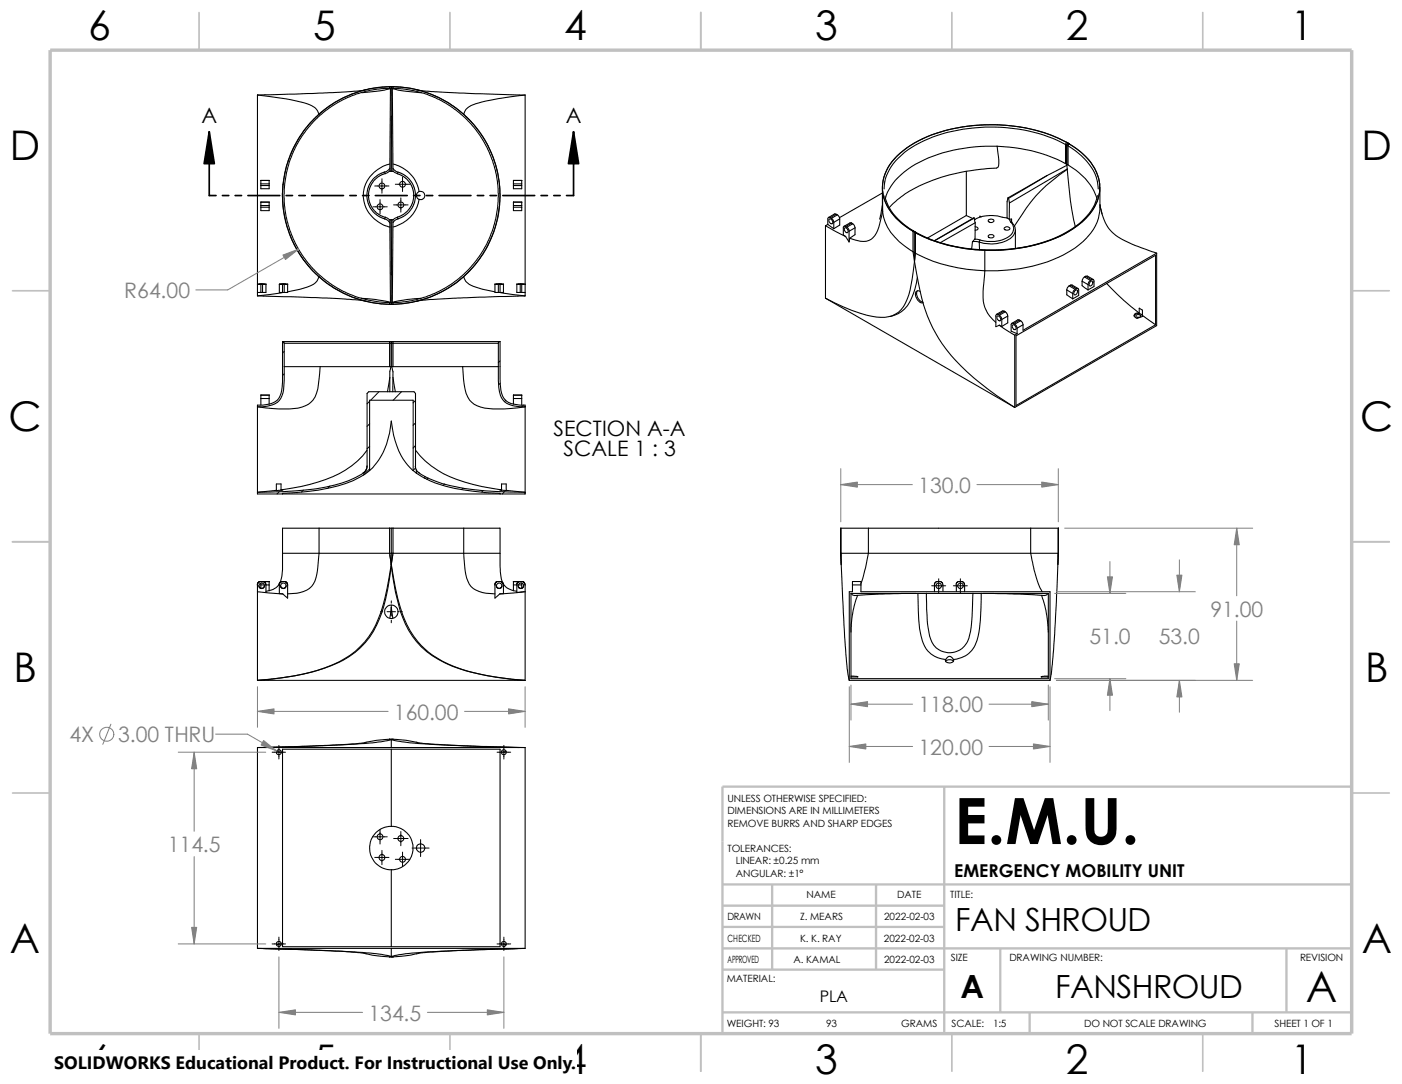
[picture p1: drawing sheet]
<svg xmlns="http://www.w3.org/2000/svg" width="279mm" height="216mm" viewBox="0 0 279 216" stroke-linecap="round" stroke-linejoin="round" font-family="sans-serif">
<g fill="none" stroke="#c0c0c0" stroke-width=".34">
<path d="M39.7 2.5v7.5M89.7 2.5v7.5M139.7 2.5v7.5M189.7 2.5v7.5M239.7 2.5v7.5M2.5 57.9h7.5M269.4 57.9h7.5M2.5 107.9h7.5M269.4 107.9h7.5M2.5 157.9h7.5M269.4 157.9h7.5M39.7 205.9v7.5"/>
<path d="M89.7 205.9v7.5M139.7 205.9v7.5M189.7 205.9v7.5M239.7 205.9v7.5"/>
</g>
<g fill="none" stroke="#c0c0c0" stroke-width=".47">
<path d="M188.2 156.7v49.2M269.4 156.7h-125.4v49.2M144 176.1h125.4M153.9 176.1v17M174.6 176.1v17M144 193.1h44.2M144 188.9h125.4M144 180.4h44.2M144 184.6h44.2M199.3 188.9v12.7M256.4 188.9v12.7M144 201.6h125.4"/>
<path d="M205.2 201.6v4.3M249.6 201.6v4.3"/>
</g>
<path d="M10 10h259.4v195.9h-259.4z" fill="none" stroke="#c0c0c0" stroke-width=".68" stroke-linecap="butt"/>
<g fill="none" stroke="#000" stroke-width=".21">
<path d="M51.3 18.9v37.7M51.3 18.9a45.6 45.6 0 0 1 10.3 1.9 2.8 2.8 0 0 1 2 2M51.4 18.9h.1M73 17.9l-2 .3-4.8 .3-14.9 .4M77.6 17.3h-1.4l-2.6 .4-3.6 1.1-3.3 1.6-3.2 2.4-1.7 1.7-1.3 1.6-2 3.2-.6 1.5-.9 2.5-.6 3.4M77.6 17.3h.3M77.6 17.6h.3M77.6 17.3h.8M77.6 17.3v.3M77.6 17.6l-1.6 .1-2.3 .3-2.5 .7-1.9 .7-3.7 2.1-1.8 1.5-1.4 1.3-2.2 2.8-1.9 3.5-1.2 3.7-.4 2.4-.1 2 .1 2.2 .3 2.3 1.1 3.5 .8 1.9 1.3 2.2 2.2 2.7 1.3 1.3 2 1.6 3.4 2 2.5 .9 1.8 .5 2.3 .4 1.9 .1M77.6 17.3a21.7 21.7 0 0 0-14 5.5M77.8 17.7l-.1 16.4h.2"/>
<path d="M77.8 17.7l-2.3 .4-3.4 .4M77.9 17.3h.2M77.9 17.3v.3M77.9 17.6h.2M78 17.6h.1M78 17.6l-.2 .1M78 17.6v5.6M78 17.6l.2 .1M78.1 17.3v.3M78.1 17.6h.2M78.1 17.3h.2M78.1 17.7l2.3 .4 3.5 .4"/>
<path d="M78.2 17.7l.1 16.4h-.2M78.3 17.3a21.7 21.7 0 0 1 14.1 5.5M78.3 17.3v.3M78.3 17.3h1.6l2.1 .3 1.8 .4 3 1.1 3.5 2 2.3 1.8 1.3 1.3 1.7 2.1 1.1 1.8 1.2 2.3 .8 2.3 .8 3.9 .2 2.1-.2 2.4M78.3 17.6l1.9 .1 2.3 .4 3.8 1.2 3.4 1.8 2.9 2.3 1.3 1.3 1.5 1.9 2.1 3.6 1.2 3.7 .4 2.3 .2 2.4-.2 3.1-.3 1.8-.7 2.6-1 2.4-.9 1.5-1.2 1.8-1.5 1.8-1.3 1.3-1.9 1.4-3.6 2.1-3.7 1.3-2.4 .4-2.3 .2M83 17.9l1.9 .3 6.8 .3 12.9 .4M104.6 18.9l-4.7 .7a18.9 18.9 0 0 0-6.6 1.8l-.5 .5-.4 .9M104.6 18.9v37.7M52 35.9h1.6M52 36.6v.4M52 36.6h1.6M52 35.9h1.7"/>
<path d="M52 37h1.6M52 35.9v.7M52 37v.6h1.6v-.6M53.6 36.6v.4M53.6 35.9v.7M56.4 36.7l-.1 1.9 .1 2.6 .8 4 .8 2.2 1.2 2.4 1.1 1.8 1.7 2 1.3 1.3 2.3 1.9 3.5 1.9 4.1 1.4 1.8 .3 2.6 .2M56.4 36.7a21.8 21.8 0 0 0 7.2 18.4M63.6 22.8a21.8 21.8 0 0 0-7.2 13.9M76.6 34.2l-1.3 .7-1.3 1.2-.7 1.5-.2 1.6 .4 1.7 .8 1.3 1.1 .9 1.3 .5M76.8 34.6l-1.1 .4-1.3 1.1-.5 .9-.5 1.4 .2 1.7 .7 1.5 .8 .9 .9 .5 .8 .3M77.6 34.1l-.8 .5M77.7 33.5l-.4 .5-.6 .3 .1 .3"/>
<path d="M77.7 32.7a6.9 6.9 0 0 0-5.3 6.5 7 7 0 0 0 5.3 6M77.9 34.1h.2M78 23.2l-.1 10.9M78 23.2l.1 10.9M78.3 33.5l.7 .7 .3 .1M78.3 34.1l.9 .5 .1-.3M78.3 32.7h.1a7 7 0 0 1 5.1 5.4M79.2 34.6l1.3 .6 1.2 1.2 .6 1.3 .2 1.1-.3 1.6-.5 1.1-1.2 1.1-1.3 .7M79.3 34.3l1.2 .5 1.1 .9 .8 1.2 .4 1.7-.2 1.7-.7 1.4-1.3 1.3-1.3 .6M83.5 39.7a6.9 6.9 0 0 1-5.2 5.5M83.5 38.1a.84 .84 0 0 1 1.2 .8 .84 .84 0 0 1-1.2 .8M83.5 38.1a.83 .83 0 0 0-.5 .8 .83 .83 0 0 0 .5 .8"/>
<path d="M92.4 22.8a21.6 21.6 0 0 1 7.1 18.3M102.3 35.9h1.7v.7M102.3 36.6v.4M102.3 36.6h1.7M102.3 35.9h1.7M102.3 37h1.7M102.3 35.9v.7M102.3 37v.6h1.7v-.6M104 36.6v.4M175.9 37.4v4.8M175.9 38.4l-8.6 4.9M176.3 39a10.9 10.9 0 0 0 5.7 7l.1 .1"/>
<path d="M183.9 27.6a14.1 14.1 0 0 0-7.5 7.1 7.8 7.8 0 0 0 1.7 8.2l1.7 1.7 2.1 1.5M183.9 27.6a34.7 34.7 0 0 1 27.3 0l1.4 .8M183.9 27.6a15.5 15.5 0 0 0-7.1 6.1 8 8 0 0 0 1.7 9.7l2.2 1.8 1.2 .9M183.9 27.6a34.9 34.9 0 0 1 27-.1l1.7 .9M192.6 34.1v8.8M198.6 33.5a38 38 0 0 0-18.2 5.1l-1.6 1.2-1.6 1.6M198.7 29.1a30.2 30.2 0 0 0-17.8 4.6 10.9 10.9 0 0 0-4.5 5.8M198.7 29.1a30.5 30.5 0 0 1 13.6 3.5M198.7 29.1l.4 3.4-.2 .8-.3 .1M200.9 39.4l-.2 .8v3.2l.4 .2M200.9 39.4l.1 .1M201 39.5l.2 .9"/>
<path d="M208.7 35l-7.7 4.5M208.7 35l-7.8 4.4M212.3 28.8a33.5 33.5 0 0 0-29.1-.3 11.9 11.9 0 0 0-6.9 7.7l-.1 1.4M212.3 28.8l.3 .1M212.3 28.8v3.8M212.3 32.6l.3 .1M212.6 28.9v.1M212.6 32.7v.1M212.6 28.9v3.8M212.6 32.9l.1 .8M212.6 32.9l-3.9 2.1M212.6 28.4l.2 .1"/>
<path d="M212.6 28.4l.5 .3M212.6 28.4h.1M212.6 28.4l-.3 .4M212.6 32.8v.1M212.6 29h.3M212.6 32.8l.3 .1M212.6 29v3.8M212.7 33.7a29.7 29.7 0 0 0-9.8 10.2l-.8 1.1M212.7 33.7l.6 6.3 1 5.1M212.7 33.7h.1M212.7 33.7l-11.5 6.7M212.8 28.5h.1"/>
<path d="M212.8 28.5l-.2 .4M212.9 29a11.4 11.4 0 0 1 5.8 7.4l.2 1.2M212.9 29v3.9M212.9 32.9a12 12 0 0 1 5.7 6.6M212.9 28.5l-.3 .5M212.9 28.5l.2 .2M213.1 28.7l-.2 .3M213.1 28.7a11.1 11.1 0 0 1 6.1 7.9 9.6 9.6 0 0 1-4.4 8.3l-3.6 2.2M213.1 28.7h.1M213.1 28.7a11.2 11.2 0 0 1 6 7.5 8.4 8.4 0 0 1-2.9 7.4l-2.6 2.1-2.4 1.4M218.7 38.9a10.6 10.6 0 0 1-5.5 6.9 31.7 31.7 0 0 1-19.8 3.8 29.4 29.4 0 0 1-10.8-3.3M219.2 37.3v4.1a9.4 9.4 0 0 1-4.1 7.3 26.4 26.4 0 0 1-14.5 5.1l-4.3 .1"/>
<path d="M51.3 58.9l15.5 .5 4.5 .3 1.7 .3M51.3 56.6v2.3M51.3 56.6h1.7M51.3 58.3h.7M51.3 56.6h.7v1.7M51.6 56.6h1.1zM52 40.3h1.6M52 40.9v.4M52 40.9h1.6M52 40.3h1.7M52 41.3h1.6M52 58.3h.3"/>
<path d="M52 40.3v.6M52 41.3v.7h1.6v-.7M52.3 56.6h.7v1.7h-.7zM53.6 40.9v.4M53.6 40.3v.6M55.7 56.6h.6v1.7M55.7 56.6v1.7h.6M55.7 56.6h1.7M55.9 56.6h1.1zM56.3 58.3h.3M56.3 58.3l-5 .6M56.6 56.6h.7v1.7h-.7z"/>
<path d="M63.6 55.1a3.1 3.1 0 0 1-2.4 2.1l-3.9 .9M63.6 55.1a21.5 21.5 0 0 0 14 5.5M72 59.4l2.8 .2 3 .6M76.7 43.6l.6 .3 .4 .5M76.8 43.3l.8 .5M76.8 43.3l-.1 .3M77.9 43.8l.1 10.9M77.9 43.8h-.2l.1 16.4M77.9 43.8h.2M78 54.7v5.5M78.1 43.8l-.1 10.9M78.1 43.8h.2"/>
<path d="M78.3 43.8l-.1 16.4M79.2 43.3l-.9 .5M79.2 43.3l.1 .3M79.3 43.6l-.6 .3-.4 .5M83.9 59.4l-2.7 .2-3.1 .6M92.4 55.1a2.88 2.88 0 0 0 2.4 2.1l3.8 .9M92.4 55.1a21.7 21.7 0 0 1-14.1 5.5M98.6 56.6h.7M98.6 56.6h1.7M98.6 56.6v1.7h.7M98.6 56.6h.1M98.9 56.6h1.1z"/>
<path d="M99.3 56.6h.4M99.3 56.6v1.7M99.3 58.3h.4M99.5 41.1a21.8 21.8 0 0 1-7.1 14M99.5 41.1l-.8 4.2-.9 2.2-1.2 2.4-1.4 2.2-1.6 1.8-1.9 1.8-1.6 1.1a21.2 21.2 0 0 1-11.8 3.8M99.6 58.3l5 .6M99.7 56.6v1.7M99.7 56.6h.6M100.3 56.6v1.7h-.6M100.3 56.6h.1M102.3 40.3h1.7v.6M102.3 40.9v.4"/>
<path d="M102.3 40.9h1.7M102.3 40.3h1.7M102.3 41.3h1.7M102.3 40.3v.6M102.3 41.3v.7h1.7v-.7M103 56.6h.7v1.7M103 56.6v1.7h.7M103 56.6h1.7M103.3 56.6h1.1zM103.7 58.3h.3M104 58.3h.6M104 40.9v.4"/>
<path d="M104.6 58.9h.1M104.6 58.9l-14.2 .5-4.7 .2-2.7 .4M104.6 56.6v2.3M104.6 56.6h-.6v1.7M164.5 45v14.4M164.5 45l4 2.1M164.5 59.4l37.7 21.8M165 44.7l-.5 .3M165 44.7l1.2 .9M165.3 43.6a.62 .62 0 0 1 .5 .3 .62 .62 0 0 1 0 .7 .69 .69 0 0 1-.5-1zM165.4 43.3a.29 .29 0 0 0-.3 0 .29 .29 0 0 0-.1 .3v1.1M165.4 43.3l.3 .2"/>
<path d="M165.7 43.5l.3 .3 .2 .5M166.2 44.3v1.3M166.6 42.7l-.2-.1-1.3 .7M166.6 42.7l-1.2 .6M166.6 42.7l.3 .1M166.9 42.8l-1.2 .7M166.9 42.8l.3 .3 .1 .5M167.3 43.6v1.2l-1.1 .8M167.3 43.6l-1.1 .7M168.3 45.5a.52 .52 0 0 1 .6 .2 .52 .52 0 0 1-.1 .7l-.5-.5zM168.5 47.1l.7 1.1M168.5 45.1l.2 .2"/>
<path d="M168.5 45.1a.28 .28 0 0 0-.3 0 .28 .28 0 0 0-.1 .3v1.4l.4 .3M168.7 45.3l.5 .4v.4M169.2 46.1v2.1M169.3 47.5l-.1 .7M169.7 44.4h-.3l-1.2 .7M169.7 44.4l-1.2 .7M169.7 44.4l.2 .2M169.9 44.6l-1.2 .7M169.9 44.6l.4 .3 .1 .5M170.4 45.4v1.3l-1.1 .8M170.4 45.4l-1.2 .7M175.9 40.9l-.6 2.7"/>
<path d="M175.9 41.4v.8M175.9 42.2a9.7 9.7 0 0 0 4.4 6.8l1.6 1.1M175.9 42.2l-.6 2.4a3.9 3.9 0 0 1-2.6 3.4h-1.3l-2.1-.5M181.9 46.1h.2M181.9 46.1l.3 .1M181.9 46.1h.1M181.9 46.1v4M181.9 50.1l.3 .2M181.9 50.1l.3 2M182.1 46.1h.2M182.2 46.2h.1M182.2 50.3v1.8"/>
<path d="M182.2 46.2l.2 .2M182.2 46.2v4.1M182.2 50.3l.2 .1M182.2 50.3h.1M182.2 46.2l.2 .1M182.2 52.1a43.6 43.6 0 0 0 3.7 13.2 34.3 34.3 0 0 0 10.8 12.1l5.5 3.8M182.2 52.1l-.4 3.5a10.6 10.6 0 0 1-2.7 6.6 6.3 6.3 0 0 1-5.4 .8 33.7 33.7 0 0 1-9.2-3.6M182.3 46.1l-.1 .1M182.3 46.1l.1 .1M182.4 46.4a34.5 34.5 0 0 0 26 1.8l2.8-1.1M182.4 46.2h-.2M182.4 46.2l.2 .1"/>
<path d="M182.4 50.4l-.2 1.7M182.4 46.3v4.1M182.4 50.4h.1M182.4 50.4a30.5 30.5 0 0 0 13.9 3.5M182.4 46.4a31.1 31.1 0 0 0 13.9 3.4M182.6 46.3l-.2 .1M182.8 55.3a12.1 12.1 0 0 1-2.5 6.2 4.4 4.4 0 0 1-2.3 1.3M182.8 57.9a1.73 1.73 0 0 0 1.1 2.3M183.4 58a.68 .68 0 0 0-.9 .2 .68 .68 0 0 0 0 .9 1.63 1.63 0 0 0 1.5 1.2M186.4 47.9l-.2 .1M192.6 42.9l-7.8 4.5M192.6 42.9l1.2 .6"/>
<path d="M193.8 48.1l-.2 1.5M193.8 48.1l1.4 .1M194.1 43.4l-7.7 4.5M194.1 43.4l.3 1M194.2 43.7h.1M194.3 47.6l-.5 .5M194.3 47.6l1 .2M194.3 43.7h-.1M194.3 45.2a.38 .38 0 0 1 .5 .1 .38 .38 0 0 1 0 .5h-.5M194.4 44.4l-7 3.9M194.4 44.4l-.1 3.2M195.2 48.2v1.5"/>
<path d="M195.3 47.8l-.1 .4M195.5 43.2l-.2-.1v.2M196.3 53.9a22.8 22.8 0 0 0-.2 6.7l.7 1.8 1.7 1.8M196.3 49.8v4.1M197 43.8a.59 .59 0 0 1 .6-.2 .59 .59 0 0 1 .4 .5 .57 .57 0 0 1-.6 .3 .57 .57 0 0 1-.4-.6zM197 46.9a.57 .57 0 0 1 .6-.2 .57 .57 0 0 1 .4 .5 .57 .57 0 0 1-.6 .2 .57 .57 0 0 1-.4-.5zM200.2 45.4a.57 .57 0 0 1 .6-.3 .57 .57 0 0 1 .4 .6 .59 .59 0 0 1-.6 .2 .59 .59 0 0 1-.4-.5zM200.7 43.4l-.5-.1a7.5 7.5 0 0 0-6 .5M201.1 43.6h.1M201.2 43.6l.2 .6M201.2 43.6h.4M201.2 40.4l-.1 3.2"/>
<path d="M201.4 44.2a1.93 1.93 0 0 1-.9 3.3 7.1 7.1 0 0 1-5.2 .3M201.4 44.2l.3 .2M201.6 43.6l-.1 .4 .2 .4M201.6 43.6v.7M201.7 44.4a1.98 1.98 0 0 1-.8 3.4 7.5 7.5 0 0 1-5.7 .4M202.4 45.8v3.7M211.2 47.1a33.9 33.9 0 0 1-14.9 2.7M212.6 57.7v1l1.2 .8M212.6 57.7l1.2 .8M213.1 56.9l-.4 .4-.1 .4M213.1 56.9l1.1 .7M213.3 56.8h.4l1.1 .6"/>
<path d="M213.3 56.8l1.2 .7M213.3 56.8l-.2 .1M213.8 58.5v1M214.2 57.9l.3-.2a.46 .46 0 0 1 .3 .5 .46 .46 0 0 1-.3 .4l-.3 .2-.2-.3zM214.2 57.6l-.3 .4-.1 .5M214.5 57.5l-.3 .1M214.5 57.5a.29 .29 0 0 1 .3 0 .29 .29 0 0 1 .2 .2v1.1l-1.2 .7M215.6 56v.9l1.2 .8M215.6 56l1.2 .7M216.1 55.2l-.4 .4-.1 .4M216.1 55.2l1.2 .6M216.4 55h.3l1.2 .7"/>
<path d="M216.4 55l1.2 .7M216.4 55l-.3 .2M216.8 56.7v1M217.3 56.1l.2-.1a.5 .5 0 0 1 .3 .5 .5 .5 0 0 1-.4 .4l-.4-.1zM217.3 55.8l-.3 .4-.2 .5M217.6 55.7l-.3 .1M217.6 55.7a.28 .28 0 0 1 .3 0 .28 .28 0 0 1 .1 .3v1.1l-1.2 .6M219.2 40.7l.4 1.9M219.2 40.9a8.7 8.7 0 0 0 5.8 7.4l5.5 2.1M220.5 56.4l.9 1a46.8 46.8 0 0 0 5.6 5M230.5 50.4l-26.6 15.4v-1.1M230.5 50.4v14.5l-28.3 16.3"/>
<path d="M52 79.4v1.3M52 79.4h1.6M52 79.4v-.7h1.6v.7M53.6 79.4v1.1M56.3 68l-.1 9.2a3.1 3.1 0 0 1-2.7 3.3l-2.2 .2M56.3 68h21.3M56.3 68l.2 .1 .1 .3M56.6 73h7.2M56.6 68.4v4.6M56.6 68.4h21M56.6 73v2.7a7.5 7.5 0 0 1-.7 3.7 4.2 4.2 0 0 1-3.6 1.6h-1M63.8 73h13.8"/>
<path d="M63.8 73l-.2 2.5a6.2 6.2 0 0 1-2.1 5 8.3 8.3 0 0 1-4.8 .9h-2.4l-3-.4M77.6 60.6h.3M77.6 68.4h.3M77.6 68h.3M77.6 68.4v4.6M77.6 60.6h.8M77.6 68h.1M77.6 68v.4M77.7 75.1l-.5 2.9M77.8 60.2h.2M77.9 60.3a.23 .23 0 0 0-.3 0 .23 .23 0 0 0 0 .3M77.9 60.6h.2"/>
<path d="M77.9 60.3v.3M77.9 60.3h.2M77.9 68.4h.2M77.9 68v.4M77.9 68h.2M77.9 68.4v4.6h-.3M78 60.2l.1 .1M78 60.2h.2M78.1 73h-.2l-.2 1v4M78.1 60.3v.3M78.1 68v.4M78.1 60.3h.2"/>
<path d="M78.1 60.6h.2M78.1 73l.2 1v4M78.1 68.4h.2M78.1 68h.2M78.1 73h.2M78.1 68.4v4.6M78.3 68.4h21M78.3 75.1l.5 2.9M78.3 68.4v4.6M78.3 68h.1M78.3 60.3v.3M78.3 68v.4"/>
<path d="M78.3 68h21.4M78.3 73h13.9M92.2 73l.2 2.5a6.2 6.2 0 0 0 2.1 5 12.9 12.9 0 0 0 7.2 .9l2.9-.4M92.2 73h7.1M99.3 68.4v4.6M99.3 73v1.4a11 11 0 0 0 .6 4.8 3.5 3.5 0 0 0 3.1 1.7l1.6 .1M99.7 68l-.3 .1-.1 .3M99.7 68a69.3 69.3 0 0 0 .1 9.7 2.98 2.98 0 0 0 2.7 2.8l2.1 .2M102.3 79.4v1.1M102.3 79.4h1.7M104 79.4v1.3M104 78.7v.7"/>
<path d="M104 78.7h-1.7v.7M178 62.9l-.6 .1M198.7 63a.51 .51 0 0 1 .6 .2 .51 .51 0 0 1-.1 .7l-.4-.3zM198.9 62.7a.28 .28 0 0 0-.3-.1 .28 .28 0 0 0-.1 .3v2.2l.6-.3M198.9 62.7l.3 .1M199.1 64.8l3.1 2M199.1 64.8l.5 .2M199.2 62.8l.4 .4v.4M199.6 63.6v1.4M200.1 62l-.3-.1-1.2 .7M200.1 62l-1.2 .7M200.1 62l.2 .1"/>
<path d="M200.3 62.1l.4 .5 .1 .3M200.3 62.1l-1.1 .7M200.8 62.9v1.4l-1.2 .7M200.8 62.9l-1.2 .7M201.8 64.7a.59 .59 0 0 1 .6 .3 .59 .59 0 0 1 0 .7 .67 .67 0 0 1-.6-1zM202 64.4l.2 .2M202 64.4a.29 .29 0 0 0-.3 0 .29 .29 0 0 0-.2 .3v1.3l1.2 .5M202.2 64.6l.4 .3 .1 .5M202.2 66.8v14.4M202.5 66.9l27.8-16.1v13.9l-27.8 16.1zM202.7 66.5l-.5 .3M202.7 65.4v1.1"/>
<path d="M203.2 63.8l-.4-.1-1.1 .7M203.2 63.8l-1.2 .6M203.2 63.8l.2 .1M203.4 63.9l.4 .3 .1 .5M203.4 63.9l-1.2 .7M203.9 64.7l-1.2 .7M226 62.9a.95 .95 0 0 1 1.7 0M226.4 62.8a.54 .54 0 0 1 .9 .2 .54 .54 0 0 1-.5 .2 .54 .54 0 0 1-.4-.3zM226.7 63.2h.3M227 61.4l.7 .4v1.2l-1.1 .4a.56 .56 0 0 1-.6-.6 .56 .56 0 0 1 .7-.5l.3 .1zM227.7 62.8l2.6 1.9M51.3 80.7h.1"/>
<path d="M51.3 80.7v17.7h53.3v-17.7M51.3 81h.1M51.3 98h.1M55.1 97.7l-3.8 .3M56 97.6v-1.2h-.9v1.3M56 97.6l.4-.1-1.5 .2h.2M72.6 94.1a15.6 15.6 0 0 1-5.9 2.5 63.5 63.5 0 0 1-15.4 1.4M73.2 89.7a17.9 17.9 0 0 1-9.8 6.3 42.8 42.8 0 0 1-7.4 1.6M73.2 92.8l-.1 .6-.6 .7M73.2 92.8v-14.4l.3-.4h9l.3 .4v14.4M73.2 92.8l-.2 .8-.7 .6M73.7 93.7a13.3 13.3 0 0 0 4.1-8.6l.2-1.2a14.6 14.6 0 0 0 3.9 9.4l.4 .4"/>
<path d="M73.7 93.7a17.6 17.6 0 0 1-7.9 3.5 53.1 53.1 0 0 1-9.5 1.1v.1M73.7 93.7v-14h8.6v14M82.3 93.7l.7 .5M82.8 92.8l.2 .8M82.8 89.7a19.1 19.1 0 0 0 11.4 6.8l5.7 1.1M83 93.6l.5 .6M83 93.6v.6M83 94.2l1.7 1M83.4 94.1l.1 .1M83.5 94.2l1.2 .7M84.7 94.9a31.3 31.3 0 0 0 11.8 2.8l8.1 .3M84.7 94.9v.3"/>
<path d="M84.7 95.2l2 1a39.9 39.9 0 0 0 13 2.1v.1M99.9 97.6l-.3-.1 1.5 .2h-.2M99.9 97.6v-1.2h1v1.3M100.9 97.7l3.7 .3M104.6 80.7h.1M104.6 81h.1M104.6 98h.1M51.3 117.9v17.6M51.3 117.9l5 .4M51.3 116.5v1.4M51.3 116.5h.1M51.6 116.7l.2 .4 .4 .1 .3-.1 .2-.4"/>
<path d="M52 115.8h1.6v.7M52 116.2v.3M52 116.5h.7M52 116.5v.7M52 115.8l-.4 .1-.3 .6M52 115.8h-.3l-.3 .3-.1 .4M52.3 115.8l.6 .3 .1 .4M53 116.5h.6M53 116.5v1.5M53.6 117.6l-.6 .2M53.6 116.5v1.1M55.7 116.5h.1"/>
<path d="M55.7 116.5v1.7l.6 .1M55.9 116.7l.2 .4 .4 .1 .4-.1 .1-.4M56.3 115.9l-.5 .1-.1 .5M56.3 110.2h7.3M56.6 115.8l.6 .3 .1 .4M56.7 115.8l-.8 .1-.3 .6M57.3 116.5v2.6l-1-.8M57.3 116.5h.1M63.6 110.2l-.4 3.5a4.3 4.3 0 0 1-3.4 4.3l-2.5 .3M63.6 105.2v5M63.6 110.2h14M63.6 105.2h14"/>
<path d="M63.6 105.2h-7.3v5a17.7 17.7 0 0 1-.5 5.9l-.9 1-1.3 .5M77.6 105.2h.8M77.6 110.2h.8M77.6 110.2l.4 2.2M77.6 105.2v5M77.7 110.5l.3 1.9M78 112.4a41.5 41.5 0 0 0 3.1 12.1 16.9 16.9 0 0 0 10.9 8.8 51.5 51.5 0 0 0 12.6 2.2M78 112.7a35.5 35.5 0 0 0 3.4 12.9 18.1 18.1 0 0 0 11.6 8 60.9 60.9 0 0 0 11.6 1.9M78 105.2v7.2M78 112.4v.3M78 112.4l-.5 2.8a27.2 27.2 0 0 1-4 11.5 16.9 16.9 0 0 1-8.6 6.3 49.1 49.1 0 0 1-13.6 2.5M78 112.7l-.4 2.7a25.8 25.8 0 0 1-3.9 11.5 17.5 17.5 0 0 1-9.2 6.2 54.8 54.8 0 0 1-13.2 2.4"/>
<path d="M78.3 110.2h14.1M78.3 110.2l-.3 2.2M92.4 110.2l.3 3.5a4.3 4.3 0 0 0 3.5 4.3l2.4 .3M92.4 105.2h7.3v5M92.4 105.2v5M92.4 105.2h-14.1v5M92.4 110.2h7.3M98.6 116.5v2.6l1-.8M98.6 116.5h.1M98.9 116.7l.2 .4 .4 .1 .4-.1 .1-.4M99.7 110.2v.9a12.1 12.1 0 0 0 .6 5.3l.7 .7 1.3 .5M99.7 115.8l.5 .3 .1 .4"/>
<path d="M99.7 115.8l-.8 .1-.3 .3v.3M100.3 116.5h.1M100.3 116.5v1.7l-.7 .1M102.3 116.5h.7M102.3 117.6l.7 .2M102.3 116.5v1.1M103.3 116.7l.1 .4 .4 .1 .4-.1 .2-.4M103.3 116.5h.7M103.7 115.8l-.4 .1-.3 .3v1.8l1.4-.1M104 115.8l.5 .3 .1 .4M104 116.2v.3M104 116.5v.7"/>
<path d="M104 115.8h-1.7v.7M104.6 117.9l-5 .4M104.6 117.9v17.6M104.6 116.5v1.4M104.6 116.5h.1M167.6 110.2h5.5M167.6 110.2v.5M167.6 110.2v2.2M167.6 110.2h.1M167.6 112.4l.5 9.6a94.3 94.3 0 0 0 1.1 13.5M169.6 118.2l.4 .3 .3 .1M169.6 118.2h39.3"/>
<path d="M169.6 118.2v17h39.3v-17M169.9 116.5v-.7h1.7v.7M169.9 116.5v1.4h-.7v17.6M169.9 116.5h1.7M170.9 118.6a21.5 21.5 0 0 0-1.3 7.3M171.6 116.5v1.4h37.7v17.6M173.1 110.2l-.6 2.8-.9 3.2M173.1 110.2h32.3M173.1 105.2h32.3M173.1 105.2v5M173.1 105.2h-5.5v5M182.6 118.2l-6.1 .1-6.2 .3"/>
<path d="M182.9 118.2l.1 3.4a15 15 0 0 0 1.6 7.6 5.2 5.2 0 0 0 3.9 2.2M184.6 118.2v.8a26 26 0 0 0 .9 8.4 4 4 0 0 0 4.1 2.6 4 4 0 0 0 3.6-3.3 40.7 40.7 0 0 0 .7-8.5M187.9 117.8l-.1-1.7-.3-.3h-.9l-.4 .4v1.7M190.5 116.5l.1-.4 .4-.3 .9 .1 .3 .6v1.4M190.6 116.5v1.3M195.5 118.2a31.7 31.7 0 0 1-1 9.8 5 5 0 0 1-4.5 3.4M196 118.2l7.2 .1 5 .3M205.4 110.2l.6 2.8a13.8 13.8 0 0 0 1.7 4.9M205.4 110.2h5.5M205.4 105.2h5.5M205.4 105.2v5M207.6 118.6a23.6 23.6 0 0 1 1.3 7.3"/>
<path d="M208.9 118.2l-.4 .3-.3 .1M210.8 112.4l-.1 2.3a216.1 216.1 0 0 1-1.3 20.2l-.1 .6M210.9 110.2v.5M210.9 110.2l-.1 2.2M210.9 105.2h.1M210.9 110.2h.1M210.9 105.2v5M51.3 135.5h53.3M78 121l.3 2.1M78 121l-.3 2.1M78 120.5v.5M169.2 135.5h40.1"/>
<path d="M169.6 134.7l1.4 .1h-1.4M188.5 131.4a.77 .77 0 0 1 .7-.7 .77 .77 0 0 1 .8 .7M188.5 131.7a1.02 1.02 0 0 1 1.5 0M188.5 131.4l-.1 .1a.95 .95 0 0 0 .9 .5 .95 .95 0 0 0 .8-.6h-.1M208.9 134.7l-1.4 .1h1.4M51.3 148.9v40M51.3 148.9h53.3M55.1 149.7l.9 .1M56.3 149.2h43.4v39.4h-43.4zM77.6 147.2l-2.5 .2-4.4 .8-17.9 .7M77.6 147.2l.4 .1M77.6 147.2h.8"/>
<path d="M78 147.3l.4 .1a82.1 82.1 0 0 0 13.2 1.1l13 .4M78 147.3a18.9 18.9 0 0 1 5.1 .5l1.8 .3 7.5 .4 11.1 .4M78 147.2v.1M78 147.3v1.6M78 147.3l-.5 .1a85.3 85.3 0 0 1-14.3 1.1l-11.9 .4M78 149.2v15.4M100.9 149.7l-1 .1M104.6 148.9v40M78 173.2v15.4M78 164.6a4.3 4.3 0 0 1 4.3 4.1 4.3 4.3 0 0 1-4 4.5h-.3M78 164.6a4.3 4.3 0 0 0-4.3 4 4.3 4.3 0 0 0 3.6 4.6h.7M51.3 188.9h53.3"/>
<path d="M51.3 188.9a274.3 274.3 0 0 1 24.7 1.2l2 .4M52.5 188.9l15.1 .5 5.3 .5a18.2 18.2 0 0 0 4.7 .7M56 188l-.9 .1M77.6 190.6h.8M78 190.5l.3 .1M78 190.5v.1M78 188.9v1.6M78 190.5l-.4 .1M99.9 188l1 .1M103.1 188.9l-12.7 .5-4.7 .2-2.6 .3a19.4 19.4 0 0 1-4.8 .7M104.6 188.9l-3.8 .1a212.7 212.7 0 0 0-21.3 1.2l-1.5 .3"/>
<circle cx="76.1" cy="37.1" r=".58"/>
<circle cx="80.2" cy="36.7" r=".58"/>
<circle cx="75.7" cy="41.2" r=".57"/>
<circle cx="79.9" cy="40.8" r=".58"/>
<circle cx="52.2" cy="116.7" r=".56"/>
<circle cx="56.5" cy="116.7" r=".56"/>
<circle cx="99.5" cy="116.7" r=".55"/>
<circle cx="103.8" cy="116.7" r=".55"/>
<circle cx="187.1" cy="116.7" r=".56"/>
<circle cx="191.4" cy="116.7" r=".55"/>
<circle cx="78" cy="121.9" r="1.35"/>
<circle cx="55.6" cy="149.8" r=".51"/>
<circle cx="100.4" cy="149.8" r=".5"/>
<circle cx="75.7" cy="166.7" r=".58"/>
<circle cx="76.1" cy="170.8" r=".58"/>
<circle cx="79.9" cy="167" r=".57"/>
<circle cx="80.2" cy="171.1" r=".58"/>
<circle cx="83.8" cy="168.9" r=".83"/>
<circle cx="55.6" cy="188" r=".5"/>
<circle cx="100.4" cy="188" r=".48"/>
</g>
<g fill="none" stroke="#000" stroke-width=".2">
<path d="M74.7 37h2.8M75.7 39.8v2.8M76.1 35.6v2.9M78.8 36.7h2.9M79.9 39.4v2.8M80.2 35.3v2.8M74.3 41.2h2.9M78.4 40.8h2.9M56.6 70l-.3 .3M56.6 74.5l-.3 .3M73.7 79.9l-.5 .5M75.5 78l-1.6 1.7"/>
<path d="M80 78l-1.6 1.7M82.8 79.8l-.5 .4M99.7 71.9l-.4 .3M99.7 76.3l-.3 .3M100.8 79.7l-.2 .3M55.6 98l-.4 .4M60.5 97.6l-.4 .4M65.7 96.8l-.4 .5M73.7 84.4l-.5 .5M73.7 88.9l-.5 .5M73.7 93.4l-1.3 1.2M82.8 84.2l-.5 .5"/>
<path d="M82.8 88.7l-.5 .5M82.8 93.2l-.5 .5M85.3 95.2l-.3 .3M88.6 96.4l-.3 .3M92.3 97.2l-.3 .3M96.3 97.7l-.3 .3M100.5 97.9l-.4 .5M104.3 80.7l-.3 .3M104.6 98.3v.1M78 119.7v.4M185.7 116.7h2.8M187.1 115.3v2.8"/>
<path d="M190 116.7h2.8M191.4 115.3v2.8M75.8 121.8h.5M77.1 121.8h1.7M78 121v1.7M78 123.5v.5M79.7 121.8h.5M54.2 149.8h2.7M55.6 148.5v2.7M99.1 149.8h2.7M100.4 148.5v2.7M74.3 166.7h2.9"/>
<path d="M74.7 170.8h2.8M75.7 165.2v2.9M76.1 169.4v2.8M78.4 167h2.9M78.8 171.2h2.9M79.9 165.6v2.8M80.2 169.7v2.9M82.1 168.9h3.4M83.8 167.2v3.4M54.2 188h2.7M55.6 186.6v2.7M99.1 188h2.7"/>
<path d="M100.4 186.6v2.7"/>
</g>
<g fill="none" stroke="#808080" stroke-width=".2">
<path d="M59.5 49.6l-14.1 8.1h-6.4M167.6 93.3v10.6M167.6 96.5h14.2M194.7 96.5h16.2M210.9 93.3v10.6M210.2 118.2h14.2M210.5 117.9h27.7M212.2 105.2h37.4M221.2 111.8v6.4M235 111.5v6.4M246.5 105.2v13.5M51.3 136.8v8.1"/>
<path d="M104.6 136.8v8.1M169.2 136.8v15M169.6 136.4v7M208.9 136.4v7M209.3 136.8v15M210.2 135.2h14.2M210.5 135.5h39.1M221.2 135.2v6.3M235 135.5v6.4M246.5 123.7v11.8M22.1 144.2l-1.6 4.1M35.5 149.8h17.5"/>
<path d="M38.7 149.8v15.8M43 146.2h6.3l5.8 3.4M51.3 141.7h26M92.6 141.7h12M169.2 148.7h12.7M169.6 140.3h12.3M197.1 148.7h12.2M197.1 140.3h11.8M38.7 170.6v17.4M35.5 188h17.5M55.6 190.6v14.2M100.4 190.6v14.2"/>
<path d="M55.6 201.6h16.7M85.2 201.6h15.2"/>
<circle cx="21.3" cy="146.2" r="1.4"/>
</g>
<g fill="#808080" stroke="#808080" stroke-width=".2">
<path d="M206 148.2l3.3 .5-3.3 .5z"/>
<path d="M169.2 148.7l3.4-.5v1z"/>
<path d="M246.5 105.2l.5 3.3h-1z"/>
<path d="M246 132.2h1l-.5 3.3z"/>
<path d="M220.7 114.9h1l-.5 3.3z"/>
<path d="M221.2 135.2l.5 3.3h-1z"/>
<path d="M234.5 114.6h1l-.5 3.3z"/>
<path d="M235 135.5l.5 3.3h-1z"/>
<path d="M169.6 140.3l3.3-.6v1.1z"/>
<path d="M205.6 139.7l3.3 .6-3.3 .5z"/>
<path d="M207.6 96l3.3 .5-3.3 .5z"/>
<path d="M167.6 96.5l3.3-.5v1z"/>
<path d="M56.4 50.8l3.1-1.2-2.6 2.1z"/>
<path d="M51.3 141.7l3.3-.5v1z"/>
<path d="M101.3 141.2l3.3 .5-3.3 .5z"/>
<path d="M52.5 147.5l2.6 2.1-3.1-1.2z"/>
<path d="M38.7 149.8l.5 3.3h-1z"/>
<path d="M38.2 184.7h1l-.5 3.3z"/>
<path d="M55.6 201.6l3.3-.5v1z"/>
<path d="M97.1 201.1l3.3 .5-3.3 .5z"/>
</g>
<path d="M41.7 26.2l1 6.4h-2zM114.3 26.2l1 6.4h-2z" fill="#000" stroke="#000" stroke-width=".34"/>
<g fill="none" stroke="#000" stroke-width=".34">
<path d="M41.7 26.2v12.7h1.4M44.3 38.9h1.3M46.9 38.9h1.2M49.4 38.9h6.4M57 38.9h1.3M59.6 38.9h1.2M62.1 38.9h6.4M69.7 38.9h1.3M72.3 38.9h1.2M74.8 38.9h6.4M82.4 38.9h1.3M85 38.9h1.2"/>
<path d="M87.5 38.9h6.4M95.1 38.9h1.3M97.7 38.9h1.2M100.2 38.9h6.4M107.8 38.9h1.3M110.4 38.9h1.2M114.3 26.2v12.7h-1.4"/>
</g>
<path d="M10.8 209.2h104.1v6.7h-104.1z" fill="#fff"/>
<text font-size="12.7" x="190.2" y="168.1">E.M.U.</text>
<text font-size="8.5" x="260.2" y="199.5">A</text>
<g font-size="8.1">
<text x="17.6" y="8">6</text>
<text x="62.4" y="8">5</text>
<text x="112.4" y="8">4</text>
<text x="162.4" y="8">3</text>
<text x="212.4" y="8">2</text>
<text x="257.3" y="8">1</text>
<text x="1.9" y="31.9">D</text>
<text x="271.3" y="31.9">D</text>
<text x="1.7" y="85.9">C</text>
<text x="271.1" y="85.9">C</text>
<text x="2.7" y="135.9">B</text>
<text x="272.1" y="135.9">B</text>
<text x="2" y="189.9">A</text>
<text x="271.4" y="189.9">A</text>
<text x="17.6" y="213.8">6</text>
<text x="62.4" y="213.8">5</text>
<text x="112.4" y="213.8">4</text>
<text x="162.4" y="213.8">3</text>
<text x="212.4" y="213.8">2</text>
<text x="257.3" y="213.8">1</text>
</g>
<g font-size="6.4">
<text x="190.4" y="185.4">FAN SHROUD</text>
<text x="191.4" y="198.8">A</text>
<text x="210.3" y="198.8">FANSHROUD</text>
</g>
<g font-size="4.2">
<text x="40.1" y="24.5">A</text>
<text x="112.7" y="24.5">A</text>
<text x="110.3" y="86.7">SECTION A-A</text>
<text x="112.3" y="90.9">SCALE 1 : 3</text>
</g>
<g font-size="4.2" fill="#808080">
<text x="24.8" y="59.4">R64.00</text>
<text x="183" y="98.2">130.0</text>
<text x="241.2" y="122.9">91.00</text>
<text x="217.1" y="128.2">51.0</text>
<text x="230.9" y="128.2">53.0</text>
<text x="78.5" y="143.3">160.00</text>
<text x="183" y="141.9">118.00</text>
<text x="13.8" y="147.9">4X</text>
<text x="23.5" y="147.9">3.00 THRU</text>
<text x="183" y="150.3">120.00</text>
<text x="33.4" y="169.8">114.5</text>
<text x="73.4" y="203.3">134.5</text>
</g>
<text font-size="3.6" x="10.8" y="213">SOLIDWORKS Educational Product. For Instructional Use Only.</text>
<text font-size="3.5" x="190.2" y="174.7">EMERGENCY MOBILITY UNIT</text>
<text font-size="3.2" x="163.4" y="199.5">PLA</text>
<g font-size="2">
<text x="145" y="159.7">UNLESS OTHERWISE SPECIFIED:</text>
<text x="145" y="162.2">DIMENSIONS ARE IN MILLIMETERS</text>
<text x="145" y="164.7">REMOVE BURRS AND SHARP EDGES</text>
<text x="145" y="169.7">TOLERANCES:</text>
<text x="146.6" y="172.2">LINEAR: ±0.25 mm</text>
<text x="146.6" y="174.7">ANGULAR: ±1°</text>
<text x="160.7" y="178.8">NAME</text>
<text x="178.8" y="178.8">DATE</text>
<text x="189.4" y="178.8">TITLE:</text>
<text x="145" y="183.2">DRAWN</text>
<text x="159.5" y="183.2">Z. MEARS</text>
<text x="176.2" y="183.2">2022-02-03</text>
<text x="145" y="187.5">CHECKED</text>
<text x="145" y="191.7">APPROVED</text>
<text x="158.1" y="191.9">A. KAMAL</text>
<text x="159.5" y="187.5">K. K. RAY</text>
<text x="176.1" y="187.6">2022-02-03</text>
<text x="176.2" y="191.9">2022-02-03</text>
<text x="189.5" y="191.4">SIZE</text>
<text x="201.2" y="191.4">DRAWING NUMBER:</text>
<text x="259.1" y="191.3">REVISION</text>
<text x="144.8" y="195.7">MATERIAL:</text>
<text x="144.8" y="204.5">WEIGHT: 93</text>
<text x="164.7" y="204.5">93</text>
<text x="179.6" y="204.5">GRAMS</text>
<text x="189.6" y="204.5">SCALE:</text>
<text x="198" y="204.5">1:5</text>
<text x="216.1" y="204.5">DO NOT SCALE DRAWING</text>
<text x="254" y="204.5">SHEET 1 OF 1</text>
</g>
</svg>
